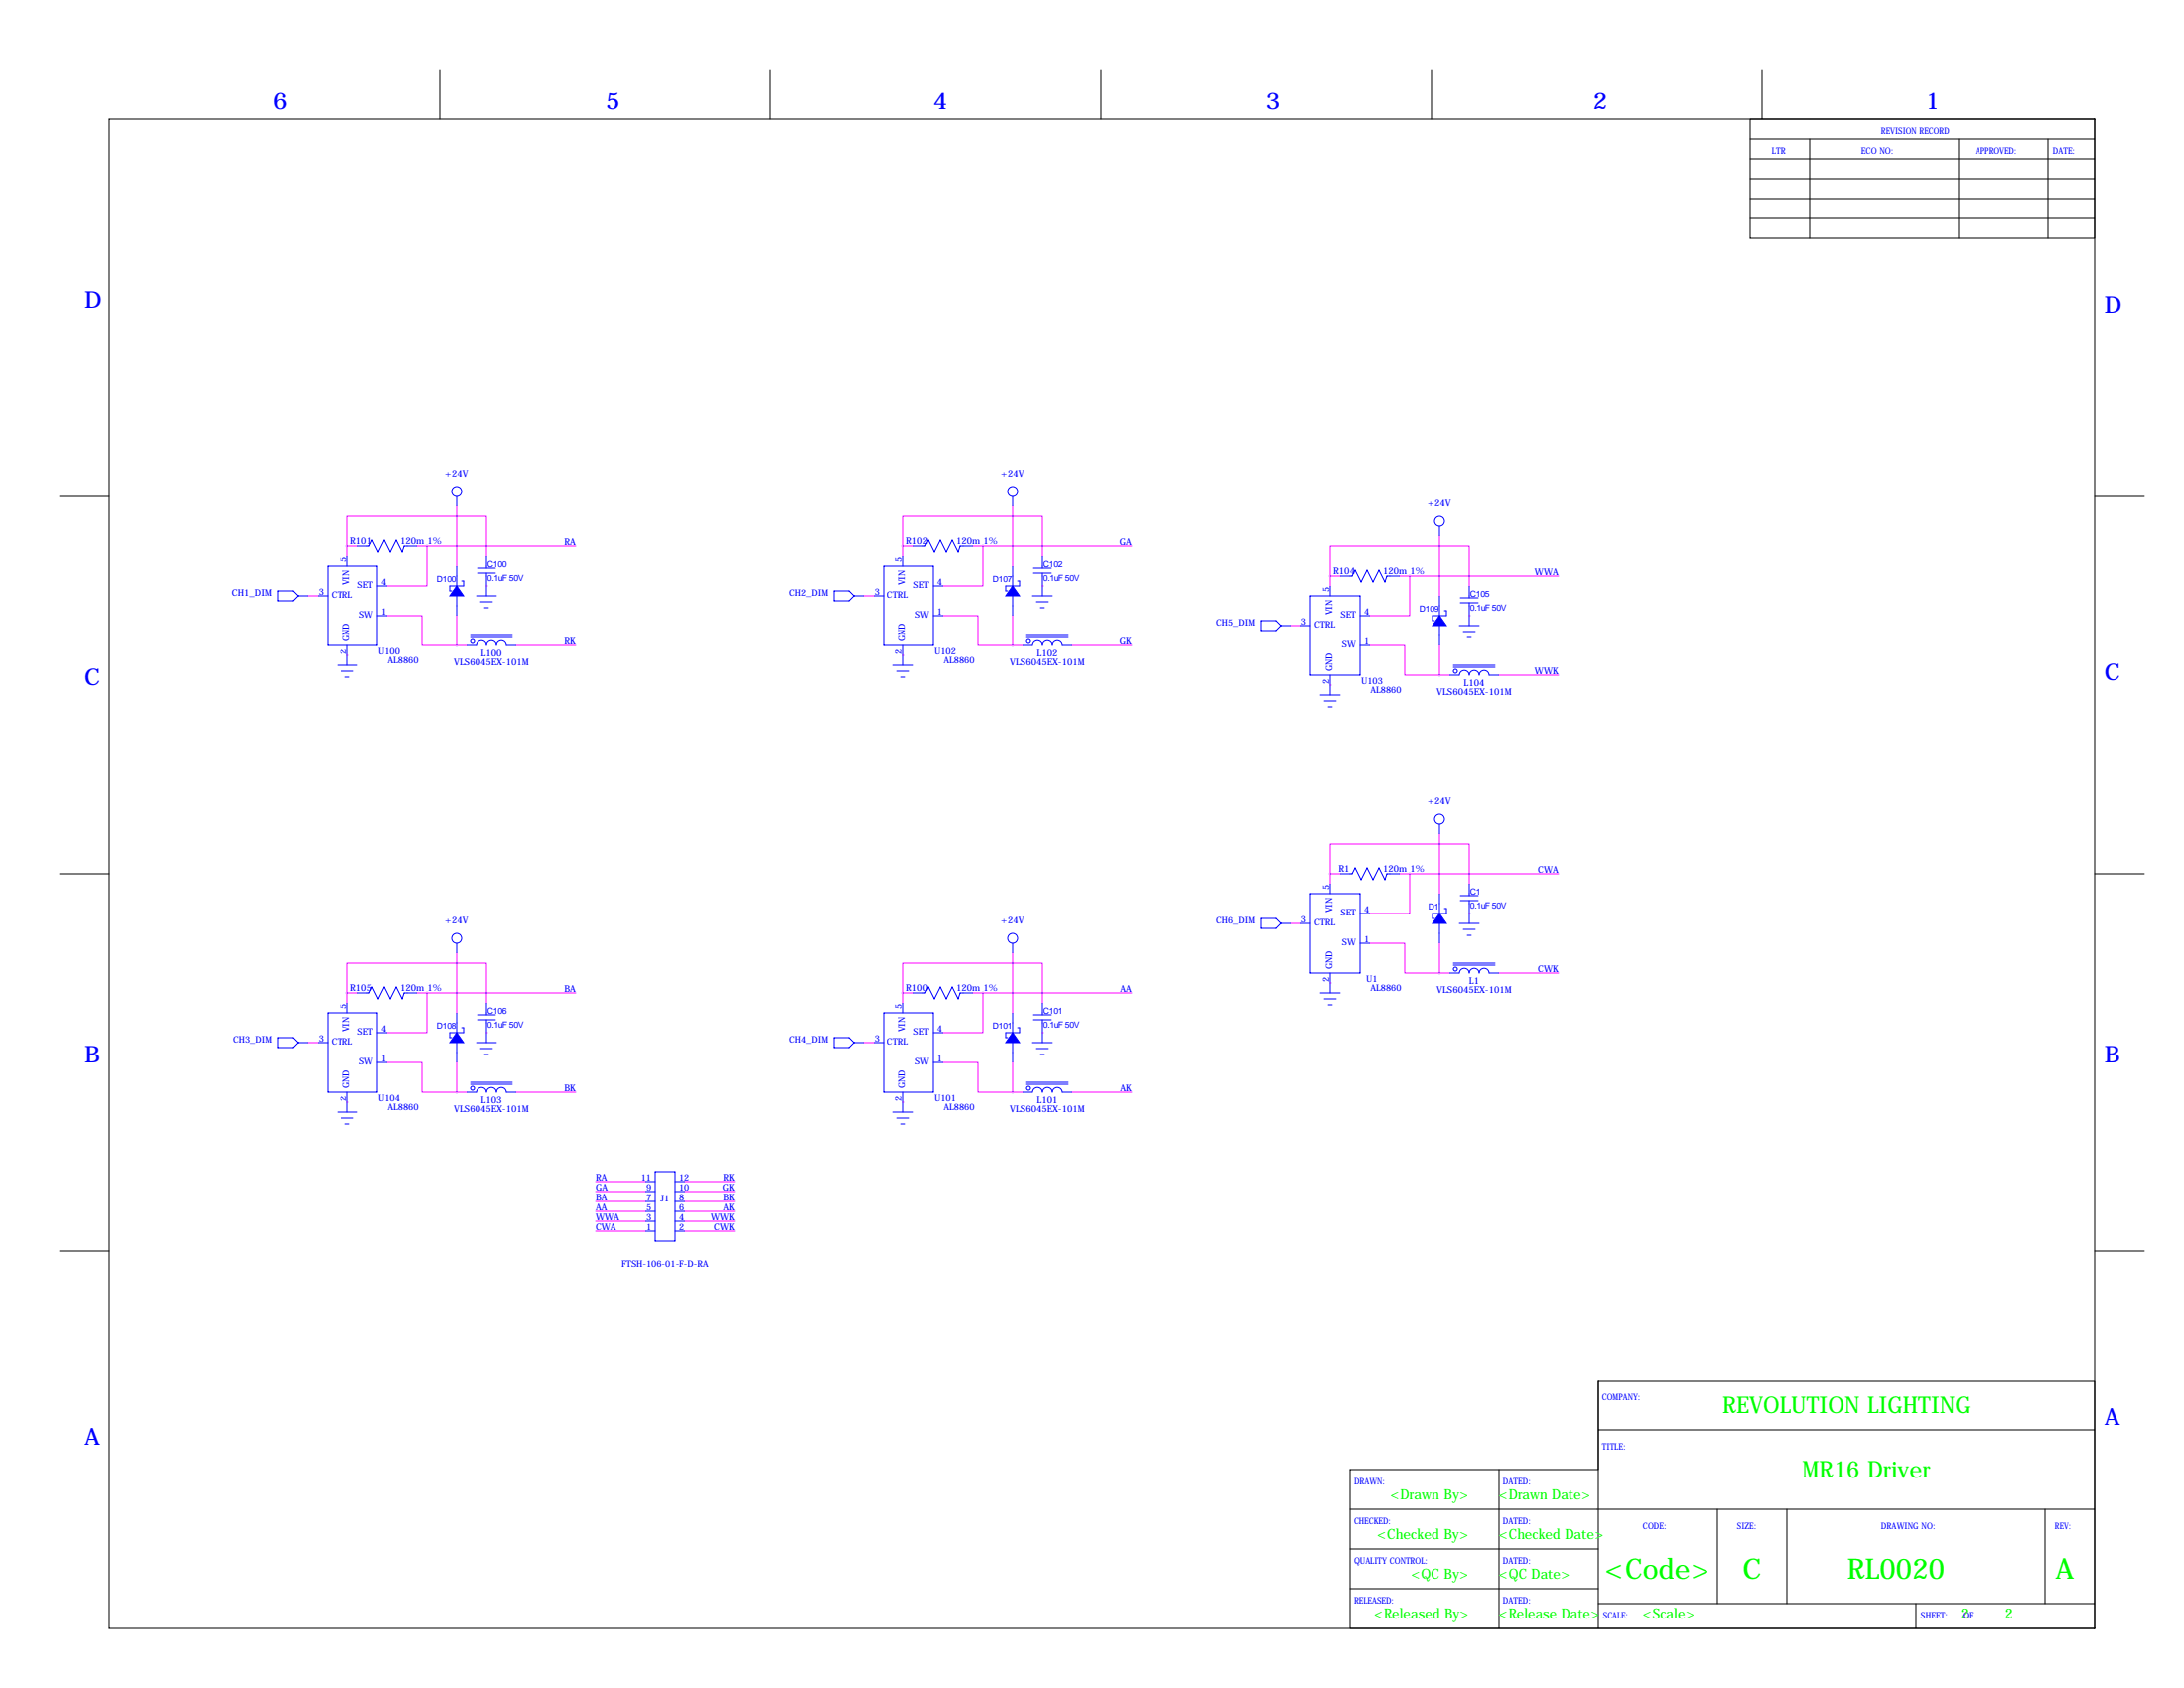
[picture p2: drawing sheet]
<svg xmlns="http://www.w3.org/2000/svg" width="559mm" height="432mm" viewBox="0 0 559 432" stroke-linecap="round" stroke-linejoin="round" font-family="sans-serif">
<g fill="none" stroke="#000" stroke-width=".25">
<path d="M112.5 17.8v12.7M197.1 17.8v12.7M281.7 17.8v12.7M366.3 17.8v12.7M450.8 17.8v12.7M27.9 30.5h508v386.1h-508zM447.8 35.6h88.1M447.8 30.5v30.5h88.1M463 35.6v25.4M501.1 35.6v25.4M524 35.6v25.4M447.8 45.7h88.1"/>
<path d="M447.8 40.6h88.1M447.8 50.8h88.1M447.8 55.9h88.1M15.2 127h12.7M535.9 127h12.7M15.2 223.5h12.7M535.9 223.5h12.7M15.2 320h12.7M535.9 320h12.7M535.9 353.3h-127v63.3M383.5 375.9v40.7M408.9 365.8h127"/>
<path d="M408.9 375.9h-63.5v40.7M345.4 386.1h190.5M345.4 396.2h63.5M439.4 386.1v24.1M457.2 386.1v24.1M523.2 386.1v24.1M345.4 406.4h63.5M408.9 410.2h127M490.2 410.2v6.4"/>
</g>
<g fill="none" stroke="#00f" stroke-width=".25">
<path d="M91.4 139.7h3.1l.7-1.5 1.6 3 1.5-3 1.5 3 1.5-3 1.6 3 .5-1.5h3.3M116.8 127v2.5M233.7 139.7h3l.8-1.5 1.5 3 1.5-3 1.6 3 1.5-3 1.5 3 .5-1.5h3.3M259.1 127v2.5M368.3 134.6v2.6M71.1 151.1h3.8l1.3 1.3-1.3 1.3h-3.8zM76.2 152.4h2.5M81.3 152.4h2.5M83.8 144.8h12.7v20.3h-12.7zM88.9 142.2v2.6M96.5 157.5h2.6M96.5 149.9h2.6"/>
<path d="M116.8 144.8v5.1M116.8 152.4v5.1M118.1 148.6h.5v1.3h-3.5v1.2h.5M121.9 152.4h5.1M122.2 146.6h4.5M122.2 145.3h4.5M122.9 153.9h3.1M124 155.4h1M124.5 142.2v3.1M124.5 146.6v5.8M213.4 151.1h3.8l1.2 1.3-1.2 1.3h-3.8zM218.4 152.4h2.6"/>
<path d="M223.5 152.4h2.6M226.1 144.8h12.7v20.3h-12.7zM231.1 142.2v2.6M238.8 157.5h2.5M238.8 149.9h2.5M259.1 144.8v5.1M259.1 152.4v5.1M260.3 148.6h.6v1.3h-3.6v1.2h.5M264.2 152.4h5M264.4 146.6h4.6M264.4 145.3h4.6M265.2 153.9h3"/>
<path d="M266.2 155.4h1M266.7 142.2v3.1M266.7 146.6v5.8M322.6 158.8h3.8l1.3 1.2-1.3 1.3h-3.8zM335.3 152.4h12.7v20.3h-12.7zM340.4 149.9v2.5M342.9 147.3h3l.8-1.5 1.5 3 1.6-3 1.5 3 1.5-3 1.5 3 .5-1.5h3.3M348 157.5h2.5M368.3 152.4v5.1M369.6 156.2h.5v1.3h-3.6v1.3h.5M373.6 154.2h4.6M373.6 152.9h4.6"/>
<path d="M375.9 149.9v3M375.9 154.2v5.8M86.4 170.2h5M87.4 171.7h3M88.4 173.2h1M88.9 165.1v5.1M119.4 165.1h2.5a1.27 1.27 0 0 1 1.3-1.2 1.27 1.27 0 0 1 1.3 1.2 1.27 1.27 0 0 1 1.2-1.2 1.27 1.27 0 0 1 1.3 1.2 1.27 1.27 0 0 1 1.3-1.2 1.27 1.27 0 0 1 1.2 1.2h2.6M120.4 163.1h10.7M120.4 162.6h10.7M228.6 170.2h5.1M229.6 171.7h3.1M230.6 173.2h1"/>
<path d="M231.1 165.1v5.1M261.6 165.1h2.6a1.27 1.27 0 0 1 1.2-1.2 1.27 1.27 0 0 1 1.3 1.2 1.27 1.27 0 0 1 1.3-1.2 1.27 1.27 0 0 1 1.2 1.2 1.27 1.27 0 0 1 1.3-1.2 1.27 1.27 0 0 1 1.3 1.2h2.5M262.6 163.1h10.7M262.6 162.6h10.7M327.7 160h2.5M332.7 160h2.6M337.8 177.8h5.1M338.8 179.3h3.1M340.4 172.7v5.1M348 165.1h2.5M368.3 160v5.1M370.8 172.7h2.6a1.27 1.27 0 0 1 1.3-1.2 1.27 1.27 0 0 1 1.2 1.2 1.27 1.27 0 0 1 1.3-1.2 1.27 1.27 0 0 1 1.3 1.2 1.27 1.27 0 0 1 1.2-1.2 1.27 1.27 0 0 1 1.3 1.2h2.5"/>
<path d="M371.9 170.7h10.6M371.9 170.2h10.6M373.4 160h5.1M374.4 161.5h3M375.4 163.1h1M339.9 180.8h1M368.3 210.8v2.6M322.6 234.9h3.8l1.3 1.3-1.3 1.3h-3.8zM327.7 236.2h2.5M332.7 236.2h2.6M335.3 228.6h12.7v20.3h-12.7zM340.4 226.1v2.5"/>
<path d="M342.9 223.5h3l.8-1.5 1.5 3 1.6-3 1.5 3 1.5-3 1.5 3 .5-1.5h3.3M348 233.7h2.5M368.3 228.6v5.1M368.3 236.2v5.1M369.6 232.4h.5v1.3h-3.6v1.2h.5M373.4 236.2h5.1M373.6 230.4h4.6M373.6 229.1h4.6M374.4 237.7h3M375.4 239.3h1M375.9 226.1v3M375.9 230.4v5.8"/>
<path d="M83.8 259.1h12.7v20.3h-12.7zM88.9 256.5v2.6M91.4 254h3.1l.7-1.5 1.6 3 1.5-3 1.5 3 1.5-3 1.6 3 .5-1.5h3.3M116.8 241.3v2.5M116.8 259.1v5.1M122.2 259.6h4.5M124.5 256.5v3.1M226.1 259.1h12.7v20.3h-12.7zM231.1 256.5v2.6M233.7 254h3l.8-1.5 1.5 3 1.5-3 1.6 3 1.5-3 1.5 3 .5-1.5h3.3M259.1 241.3v2.5M259.1 259.1v5.1"/>
<path d="M264.4 259.6h4.6M266.7 256.5v3.1M337.8 254h5.1M338.8 255.5h3.1M339.9 257h1M340.4 248.9v5.1M348 241.3h2.5M370.8 248.9h2.6a1.27 1.27 0 0 1 1.3-1.2 1.27 1.27 0 0 1 1.2 1.2 1.27 1.27 0 0 1 1.3-1.2 1.27 1.27 0 0 1 1.3 1.2 1.27 1.27 0 0 1 1.2-1.2 1.27 1.27 0 0 1 1.3 1.2h2.5M371.9 246.9h10.6M371.9 246.4h10.6M71.1 265.4h3.8l1.3 1.3-1.3 1.3h-3.8zM76.2 266.7h2.5"/>
<path d="M81.3 266.7h2.5M88.9 279.4v5.1M96.5 271.8h2.6M96.5 264.2h2.6M116.8 266.7v5.1M118.1 262.9h.5v1.3h-3.5v1.2h.5M119.4 279.4h2.5a1.27 1.27 0 0 1 1.3-1.2 1.27 1.27 0 0 1 1.3 1.2 1.27 1.27 0 0 1 1.2-1.2 1.27 1.27 0 0 1 1.3 1.2 1.27 1.27 0 0 1 1.3-1.2 1.27 1.27 0 0 1 1.2 1.2h2.6M120.4 277.4h10.7M120.4 276.9h10.7M121.9 266.7h5.1M122.2 260.9h4.5M122.9 268.2h3.1"/>
<path d="M124 269.7h1M124.5 260.9v5.8M213.4 265.4h3.8l1.2 1.3-1.2 1.3h-3.8zM218.4 266.7h2.6M223.5 266.7h2.6M231.1 279.4v5.1M238.8 271.8h2.5M238.8 264.2h2.5M259.1 266.7v5.1M260.3 262.9h.6v1.3h-3.6v1.2h.5M261.6 279.4h2.6a1.27 1.27 0 0 1 1.2-1.2 1.27 1.27 0 0 1 1.3 1.2 1.27 1.27 0 0 1 1.3-1.2 1.27 1.27 0 0 1 1.2 1.2 1.27 1.27 0 0 1 1.3-1.2 1.27 1.27 0 0 1 1.3 1.2h2.5M262.6 277.4h10.7"/>
<path d="M262.6 276.9h10.7M264.2 266.7h5M264.4 260.9h4.6M265.2 268.2h3M266.2 269.7h1M266.7 260.9v5.8M86.4 284.5h5M87.4 286h3M88.4 287.5h1M167.6 299.7h5.1v17.8h-5.1zM228.6 284.5h5.1M229.6 286h3.1"/>
<path d="M230.6 287.5h1M165.1 315h2.5M165.1 312.4h2.5M165.1 309.9h2.5M165.1 307.3h2.5M165.1 304.8h2.5M165.1 302.3h2.5M172.7 315h2.6M172.7 312.4h2.6M172.7 309.9h2.6M172.7 307.3h2.6M172.7 304.8h2.6"/>
<path d="M172.7 302.3h2.6"/>
<circle cx="116.8" cy="125.7" r="1.27"/>
<circle cx="259.1" cy="125.7" r="1.27"/>
<circle cx="368.3" cy="133.3" r="1.27"/>
<circle cx="120.9" cy="164.1" r=".51"/>
<circle cx="263.1" cy="164.1" r=".51"/>
<circle cx="372.4" cy="171.7" r=".51"/>
<circle cx="368.3" cy="209.5" r="1.27"/>
<circle cx="116.8" cy="240" r="1.27"/>
<circle cx="259.1" cy="240" r="1.27"/>
<circle cx="372.4" cy="247.9" r=".51"/>
<circle cx="120.9" cy="278.4" r=".51"/>
<circle cx="263.1" cy="278.4" r=".51"/>
</g>
<g fill="#00f" stroke="#00f" stroke-width=".25">
<path d="M116.8 149.9l1.8 2.5h-3.5z"/>
<path d="M259.1 149.9l1.8 2.5h-3.6z"/>
<path d="M368.3 157.5l1.8 2.5h-3.6z"/>
<path d="M116.8 264.2l1.8 2.5h-3.5z"/>
<path d="M259.1 264.2l1.8 2.5h-3.6z"/>
<path d="M368.3 233.7l1.8 2.5h-3.6z"/>
</g>
<g fill="none" stroke="#f0f" stroke-width=".25">
<path d="M88.9 139.7v2.5M88.9 139.7h2.5M106.7 139.7h40.6M109.2 139.7v10.2h-10.1M116.8 132.1h-27.9v7.6M116.8 132.1h7.7v10.1M116.8 132.1h.1M116.8 129.5v15.3M231.1 139.7h2.6M231.1 139.7v2.5M248.9 139.7h40.7M251.5 139.7v10.2h-10.2"/>
<path d="M259.1 132.1h-28v7.6M259.1 132.1h7.6v10.1M259.1 132.1h.1M259.1 129.5v15.3M368.3 139.7h-27.9v7.6M368.3 139.7h7.6v10.2M368.3 139.7h.1M368.3 137.2v15.2M78.7 152.4h2.6M99.1 157.5h8.8v7.6h8.9M116.8 157.5v7.6M124.5 149.9h.1"/>
<path d="M221 152.4h2.5M241.3 157.5h8.9v7.6h8.9M259.1 157.5v7.6M266.7 149.9h.1M340.4 147.3v2.6M340.4 147.3h2.5M358.1 147.3h40.7M360.7 147.3v10.2h-10.2M375.9 157.5h.1M88.9 167.6h.1M116.8 165.1h2.6M132.1 165.1h15.2"/>
<path d="M231.1 167.6h.1M259.1 165.1h2.5M274.3 165.1h15.3M330.2 160h2.5M340.4 175.3h.1M350.5 165.1h8.9v7.6h8.9M368.3 172.7h2.5M368.3 165.1v7.6M383.5 172.7h15.3M368.3 215.9h-27.9v7.6M368.3 215.9h7.6v10.2M368.3 215.9h.1"/>
<path d="M368.3 213.4v15.2M330.2 236.2h2.5M340.4 223.5v2.6M340.4 223.5h2.5M358.1 223.5h40.7M360.7 223.5v10.2h-10.2M375.9 233.7h.1M88.9 254v2.5M88.9 254h2.5M106.7 254h2.5M109.2 254v10.2h-10.1M109.2 254h38.1"/>
<path d="M116.8 246.4h-27.9v7.6M116.8 246.4h7.7v10.1M116.8 246.4h.1M116.8 243.8v15.3M231.1 254v2.5M231.1 254h2.6M248.9 254h40.7M251.5 254v10.2h-10.2M259.1 246.4h-28v7.6M259.1 246.4h7.6v10.1M259.1 246.4h.1M259.1 243.8v15.3"/>
<path d="M340.4 251.5h.1M350.5 241.3h8.9v7.6h8.9M368.3 241.3v7.6M368.3 248.9h2.5M383.5 248.9h15.3M78.7 266.7h2.6M99.1 271.8h8.8v7.6h8.9M116.8 271.8v7.6M116.8 279.4h2.6M124.5 264.2h.1M132.1 279.4h15.2M221 266.7h2.5"/>
<path d="M241.3 271.8h8.9v7.6h8.9M259.1 271.8v7.6M259.1 279.4h2.5M266.7 264.2h.1M274.3 279.4h15.3M88.9 281.9h.1M231.1 281.9h.1M152.4 315h12.7M152.4 312.4h12.7M152.4 309.9h12.7M152.4 307.3h12.7M152.4 304.8h12.7"/>
<path d="M152.4 302.3h12.7M175.3 315h12.7M175.3 312.4h12.7M175.3 309.9h12.7M175.3 307.3h12.7M175.3 304.8h12.7M175.3 302.3h12.7"/>
</g>
<path d="M116.8 132.1a.05 .05 0 0 0 .1 0 .05 .05 0 0 0-.1 0zM116.8 132.1a.05 .05 0 0 0 .1 0 .05 .05 0 0 0-.1 0zM116.8 165.1a.05 .05 0 0 0 .1 0 .05 .05 0 0 0-.1 0zM231.1 139.7a.05 .05 0 0 0 .1 0 .05 .05 0 0 0-.1 0zM116.8 246.4a.05 .05 0 0 0 .1 0 .05 .05 0 0 0-.1 0zM116.8 246.4a.05 .05 0 0 0 .1 0 .05 .05 0 0 0-.1 0zM116.8 279.4a.05 .05 0 0 0 .1 0 .05 .05 0 0 0-.1 0zM231.1 254a.05 .05 0 0 0 .1 0 .05 .05 0 0 0-.1 0zM340.3 147.3a.05 .05 0 0 0 .1 0 .05 .05 0 0 0-.1 0zM340.3 223.5a.05 .05 0 0 0 .1 0 .05 .05 0 0 0-.1 0zM251.4 139.7a.05 .05 0 0 0 .1 0 .05 .05 0 0 0-.1 0zM251.4 254a.05 .05 0 0 0 .1 0 .05 .05 0 0 0-.1 0z" fill="#f0f" stroke="#f0f" stroke-width=".63"/>
<g font-size="7.3" fill="#0f0">
<text x="410.6" y="403.9">&lt;Code&gt;</text>
<text x="445.9" y="403.9">C</text>
<text x="472.7" y="403.9">RL0020</text>
<text x="525.9" y="403.9">A</text>
</g>
<g font-size="5.9" fill="#00f">
<text x="69.8" y="27.9">6</text>
<text x="154.9" y="27.9">5</text>
<text x="238.8" y="27.9">4</text>
<text x="323.8" y="27.9">3</text>
<text x="407.7" y="27.9">2</text>
<text x="492.8" y="27.9">1</text>
<text x="21.6" y="78.7">D</text>
<text x="538.5" y="80">D</text>
<text x="538.5" y="174">C</text>
<text x="21.6" y="175.3">C</text>
<text x="21.6" y="271.8">B</text>
<text x="538.5" y="271.8">B</text>
<text x="538.5" y="364.5">A</text>
<text x="21.6" y="369.6">A</text>
</g>
<g font-size="5.9" fill="#0f0">
<text x="440.7" y="361.5">REVOLUTION LIGHTING</text>
<text x="461.1" y="378">MR16 Driver</text>
</g>
<g font-size="3.6" fill="#0f0">
<text x="355.8" y="383.5">&lt;Drawn By&gt;</text>
<text x="383.5" y="383.5">&lt;Drawn Date&gt;</text>
<text x="352.3" y="393.7">&lt;Checked By&gt;</text>
<text x="383.5" y="393.7">&lt;Checked Date&gt;</text>
<text x="361" y="403.9">&lt;QC By&gt;</text>
<text x="383.5" y="403.9">&lt;QC Date&gt;</text>
<text x="351.6" y="414">&lt;Released By&gt;</text>
<text x="383.5" y="414">&lt;Release Date&gt;</text>
<text x="420.4" y="414">&lt;Scale&gt;</text>
<text x="501.6" y="414">2</text>
<text x="513.1" y="414">2</text>
</g>
<g font-size="2.4" fill="#00f">
<text x="113.9" y="121.9">+24V</text>
<text x="256.1" y="121.9">+24V</text>
<text x="365.3" y="129.5">+24V</text>
<text x="89.7" y="139.2">R101</text>
<text x="102.4" y="139.1">120m 1%</text>
<text x="144.4" y="139.4">RA</text>
<text x="231.9" y="139.2">R102</text>
<text x="244.7" y="139.1">120m 1%</text>
<text x="286.5" y="139.4">GA</text>
<text x="341.1" y="146.8">R104</text>
<text x="353.9" y="146.7">120m 1%</text>
<text x="392.7" y="147.1">WWA</text>
<text x="59.4" y="152.4">CH1_DIM</text>
<text x="123.1" y="167.9">L100</text>
<text x="144.4" y="164.8">RK</text>
<text x="265.3" y="167.9">L102</text>
<text x="286.5" y="164.8">GK</text>
<text x="116.2" y="170.1">VLS6045EX-101M</text>
<text x="258.4" y="170.1">VLS6045EX-101M</text>
<text x="392.7" y="172.5">WWK</text>
<text x="367.6" y="177.7">VLS6045EX-101M</text>
<text x="374.5" y="175.5">L104</text>
<text x="365.3" y="205.7">+24V</text>
<text x="342.5" y="223">R1</text>
<text x="353.9" y="222.9">120m 1%</text>
<text x="393.5" y="223.3">CWA</text>
<text x="113.9" y="236.2">+24V</text>
<text x="256.1" y="236.2">+24V</text>
<text x="375.9" y="251.7">L1</text>
<text x="393.5" y="248.7">CWK</text>
<text x="89.7" y="253.5">R105</text>
<text x="102.4" y="253.4">120m 1%</text>
<text x="144.4" y="253.7">BA</text>
<text x="231.9" y="253.5">R100</text>
<text x="244.7" y="253.4">120m 1%</text>
<text x="286.6" y="253.7">AA</text>
<text x="367.6" y="253.9">VLS6045EX-101M</text>
<text x="144.4" y="279.1">BK</text>
<text x="286.6" y="279.1">AK</text>
<text x="116.2" y="284.4">VLS6045EX-101M</text>
<text x="123.1" y="282.2">L103</text>
<text x="258.4" y="284.4">VLS6045EX-101M</text>
<text x="265.3" y="282.2">L101</text>
<text x="152.4" y="304.5">GA</text>
<text x="152.4" y="302">RA</text>
<text x="184.9" y="304.5">GK</text>
<text x="185" y="302">RK</text>
<text x="152.4" y="309.6">AA</text>
<text x="152.4" y="307.1">BA</text>
<text x="185" y="309.6">AK</text>
<text x="185" y="307.1">BK</text>
<text x="152.4" y="314.7">CWA</text>
<text x="152.4" y="312.2">WWA</text>
<text x="181.9" y="312.2">WWK</text>
<text x="182.7" y="314.7">CWK</text>
</g>
<g font-size="2.3" fill="#00f">
<text x="481.3" y="34.3">REVISION RECORD</text>
<text x="453.4" y="39.4">LTR</text>
<text x="476.2" y="39.4">ECO NO:</text>
<text x="505.5" y="39.4">APPROVED:</text>
<text x="525.3" y="39.4">DATE:</text>
<text x="88.6" y="143.8" transform="rotate(-90 88.6 143.8)">5</text>
<text x="230.9" y="143.8" transform="rotate(-90 230.9 143.8)">5</text>
<text x="89.5" y="149.7" transform="rotate(-90 89.5 149.7)">VIN</text>
<text x="97.5" y="149.6">4</text>
<text x="231.7" y="149.7" transform="rotate(-90 231.7 149.7)">VIN</text>
<text x="239.8" y="149.6">4</text>
<text x="81.5" y="152.1">3</text>
<text x="84.8" y="153">CTRL</text>
<text x="91.6" y="150.4">SET</text>
<text x="202" y="152.4">CH2_DIM</text>
<text x="223.8" y="152.1">3</text>
<text x="227.1" y="153">CTRL</text>
<text x="233.8" y="150.4">SET</text>
<text x="340.1" y="151.4" transform="rotate(-90 340.1 151.4)">5</text>
<text x="91.9" y="158">SW</text>
<text x="97.5" y="157.2">1</text>
<text x="234.2" y="158">SW</text>
<text x="239.8" y="157.2">1</text>
<text x="311.2" y="160">CH5_DIM</text>
<text x="333" y="159.8">3</text>
<text x="336.3" y="160.6">CTRL</text>
<text x="340.9" y="157.3" transform="rotate(-90 340.9 157.3)">VIN</text>
<text x="343.1" y="158">SET</text>
<text x="349" y="157.2">4</text>
<text x="88.6" y="167.4" transform="rotate(-90 88.6 167.4)">2</text>
<text x="89.5" y="164.1" transform="rotate(-90 89.5 164.1)">GND</text>
<text x="96.8" y="167.4">U100</text>
<text x="230.9" y="167.4" transform="rotate(-90 230.9 167.4)">2</text>
<text x="231.7" y="164.1" transform="rotate(-90 231.7 164.1)">GND</text>
<text x="239.1" y="167.4">U102</text>
<text x="343.4" y="165.7">SW</text>
<text x="349" y="164.8">1</text>
<text x="99.2" y="169.8">AL8860</text>
<text x="241.4" y="169.8">AL8860</text>
<text x="340.9" y="171.7" transform="rotate(-90 340.9 171.7)">GND</text>
<text x="340.1" y="175" transform="rotate(-90 340.1 175)">2</text>
<text x="348.3" y="175">U103</text>
<text x="350.6" y="177.4">AL8860</text>
<text x="340.1" y="227.6" transform="rotate(-90 340.1 227.6)">5</text>
<text x="340.9" y="233.5" transform="rotate(-90 340.9 233.5)">VIN</text>
<text x="349" y="233.4">4</text>
<text x="311.2" y="236.2">CH6_DIM</text>
<text x="333" y="236">3</text>
<text x="336.3" y="236.8">CTRL</text>
<text x="343.1" y="234.2">SET</text>
<text x="343.4" y="241.9">SW</text>
<text x="349" y="241">1</text>
<text x="340.1" y="251.2" transform="rotate(-90 340.1 251.2)">2</text>
<text x="340.9" y="247.9" transform="rotate(-90 340.9 247.9)">GND</text>
<text x="349.6" y="251.2">U1</text>
<text x="350.6" y="253.6">AL8860</text>
<text x="88.6" y="258.1" transform="rotate(-90 88.6 258.1)">5</text>
<text x="97.5" y="263.9">4</text>
<text x="230.9" y="258.1" transform="rotate(-90 230.9 258.1)">5</text>
<text x="239.8" y="263.9">4</text>
<text x="59.7" y="266.7">CH3_DIM</text>
<text x="81.5" y="266.4">3</text>
<text x="84.8" y="267.3">CTRL</text>
<text x="89.5" y="264" transform="rotate(-90 89.5 264)">VIN</text>
<text x="91.6" y="264.7">SET</text>
<text x="202" y="266.7">CH4_DIM</text>
<text x="223.8" y="266.4">3</text>
<text x="227.1" y="267.3">CTRL</text>
<text x="231.7" y="264" transform="rotate(-90 231.7 264)">VIN</text>
<text x="233.8" y="264.7">SET</text>
<text x="91.9" y="272.3">SW</text>
<text x="97.5" y="271.5">1</text>
<text x="234.2" y="272.3">SW</text>
<text x="239.8" y="271.5">1</text>
<text x="88.6" y="281.7" transform="rotate(-90 88.6 281.7)">2</text>
<text x="89.5" y="278.4" transform="rotate(-90 89.5 278.4)">GND</text>
<text x="96.8" y="281.7">U104</text>
<text x="230.9" y="281.7" transform="rotate(-90 230.9 281.7)">2</text>
<text x="231.7" y="278.4" transform="rotate(-90 231.7 278.4)">GND</text>
<text x="239.1" y="281.7">U101</text>
<text x="99.2" y="284.1">AL8860</text>
<text x="241.4" y="284.1">AL8860</text>
<text x="164" y="302">11</text>
<text x="165.4" y="304.5">9</text>
<text x="173.7" y="304.5">10</text>
<text x="173.7" y="302">12</text>
<text x="165.4" y="309.6">5</text>
<text x="165.4" y="307.1">7</text>
<text x="169.1" y="307.3">J1</text>
<text x="173.7" y="309.6">6</text>
<text x="173.7" y="307.1">8</text>
<text x="165.4" y="314.7">1</text>
<text x="165.4" y="312.2">3</text>
<text x="173.7" y="314.7">2</text>
<text x="173.7" y="312.2">4</text>
<text x="159.1" y="324.2">FTSH-106-01-F-D-RA</text>
<text x="410" y="358.1">COMPANY:</text>
<text x="410" y="370.8">TITLE:</text>
<text x="346.5" y="379.7">DRAWN:</text>
<text x="384.6" y="379.7">DATED:</text>
<text x="346.5" y="389.9">CHECKED:</text>
<text x="384.6" y="389.9">DATED:</text>
<text x="420.4" y="391.2">CODE:</text>
<text x="444.5" y="391.2">SIZE:</text>
<text x="481.3" y="391.2">DRAWING NO:</text>
<text x="525.8" y="391.2">REV:</text>
<text x="346.5" y="400">QUALITY CONTROL:</text>
<text x="384.6" y="400">DATED:</text>
<text x="346.5" y="410.2">RELEASED:</text>
<text x="384.6" y="410.2">DATED:</text>
<text x="410.2" y="414">SCALE:</text>
<text x="491.5" y="414">SHEET:</text>
<text x="502.2" y="414">OF</text>
</g>
<g font-size="2.2" fill="#00f">
<text x="111.8" y="148.8">D100</text>
<text x="124.7" y="145">C100</text>
<text x="124.7" y="148.6">0.1uF 50V</text>
<text x="254" y="148.8">D107</text>
<text x="267" y="145">C102</text>
<text x="267" y="148.6">0.1uF 50V</text>
<text x="376.2" y="152.7">C105</text>
<text x="363.2" y="156.4">D109</text>
<text x="376.2" y="156.2">0.1uF 50V</text>
<text x="365.5" y="232.6">D1</text>
<text x="376.2" y="228.9">C1</text>
<text x="376.2" y="232.4">0.1uF 50V</text>
<text x="111.8" y="263.1">D108</text>
<text x="124.7" y="259.3">C106</text>
<text x="124.7" y="262.9">0.1uF 50V</text>
<text x="254" y="263.1">D101</text>
<text x="267" y="259.3">C101</text>
<text x="267" y="262.9">0.1uF 50V</text>
</g>
</svg>
